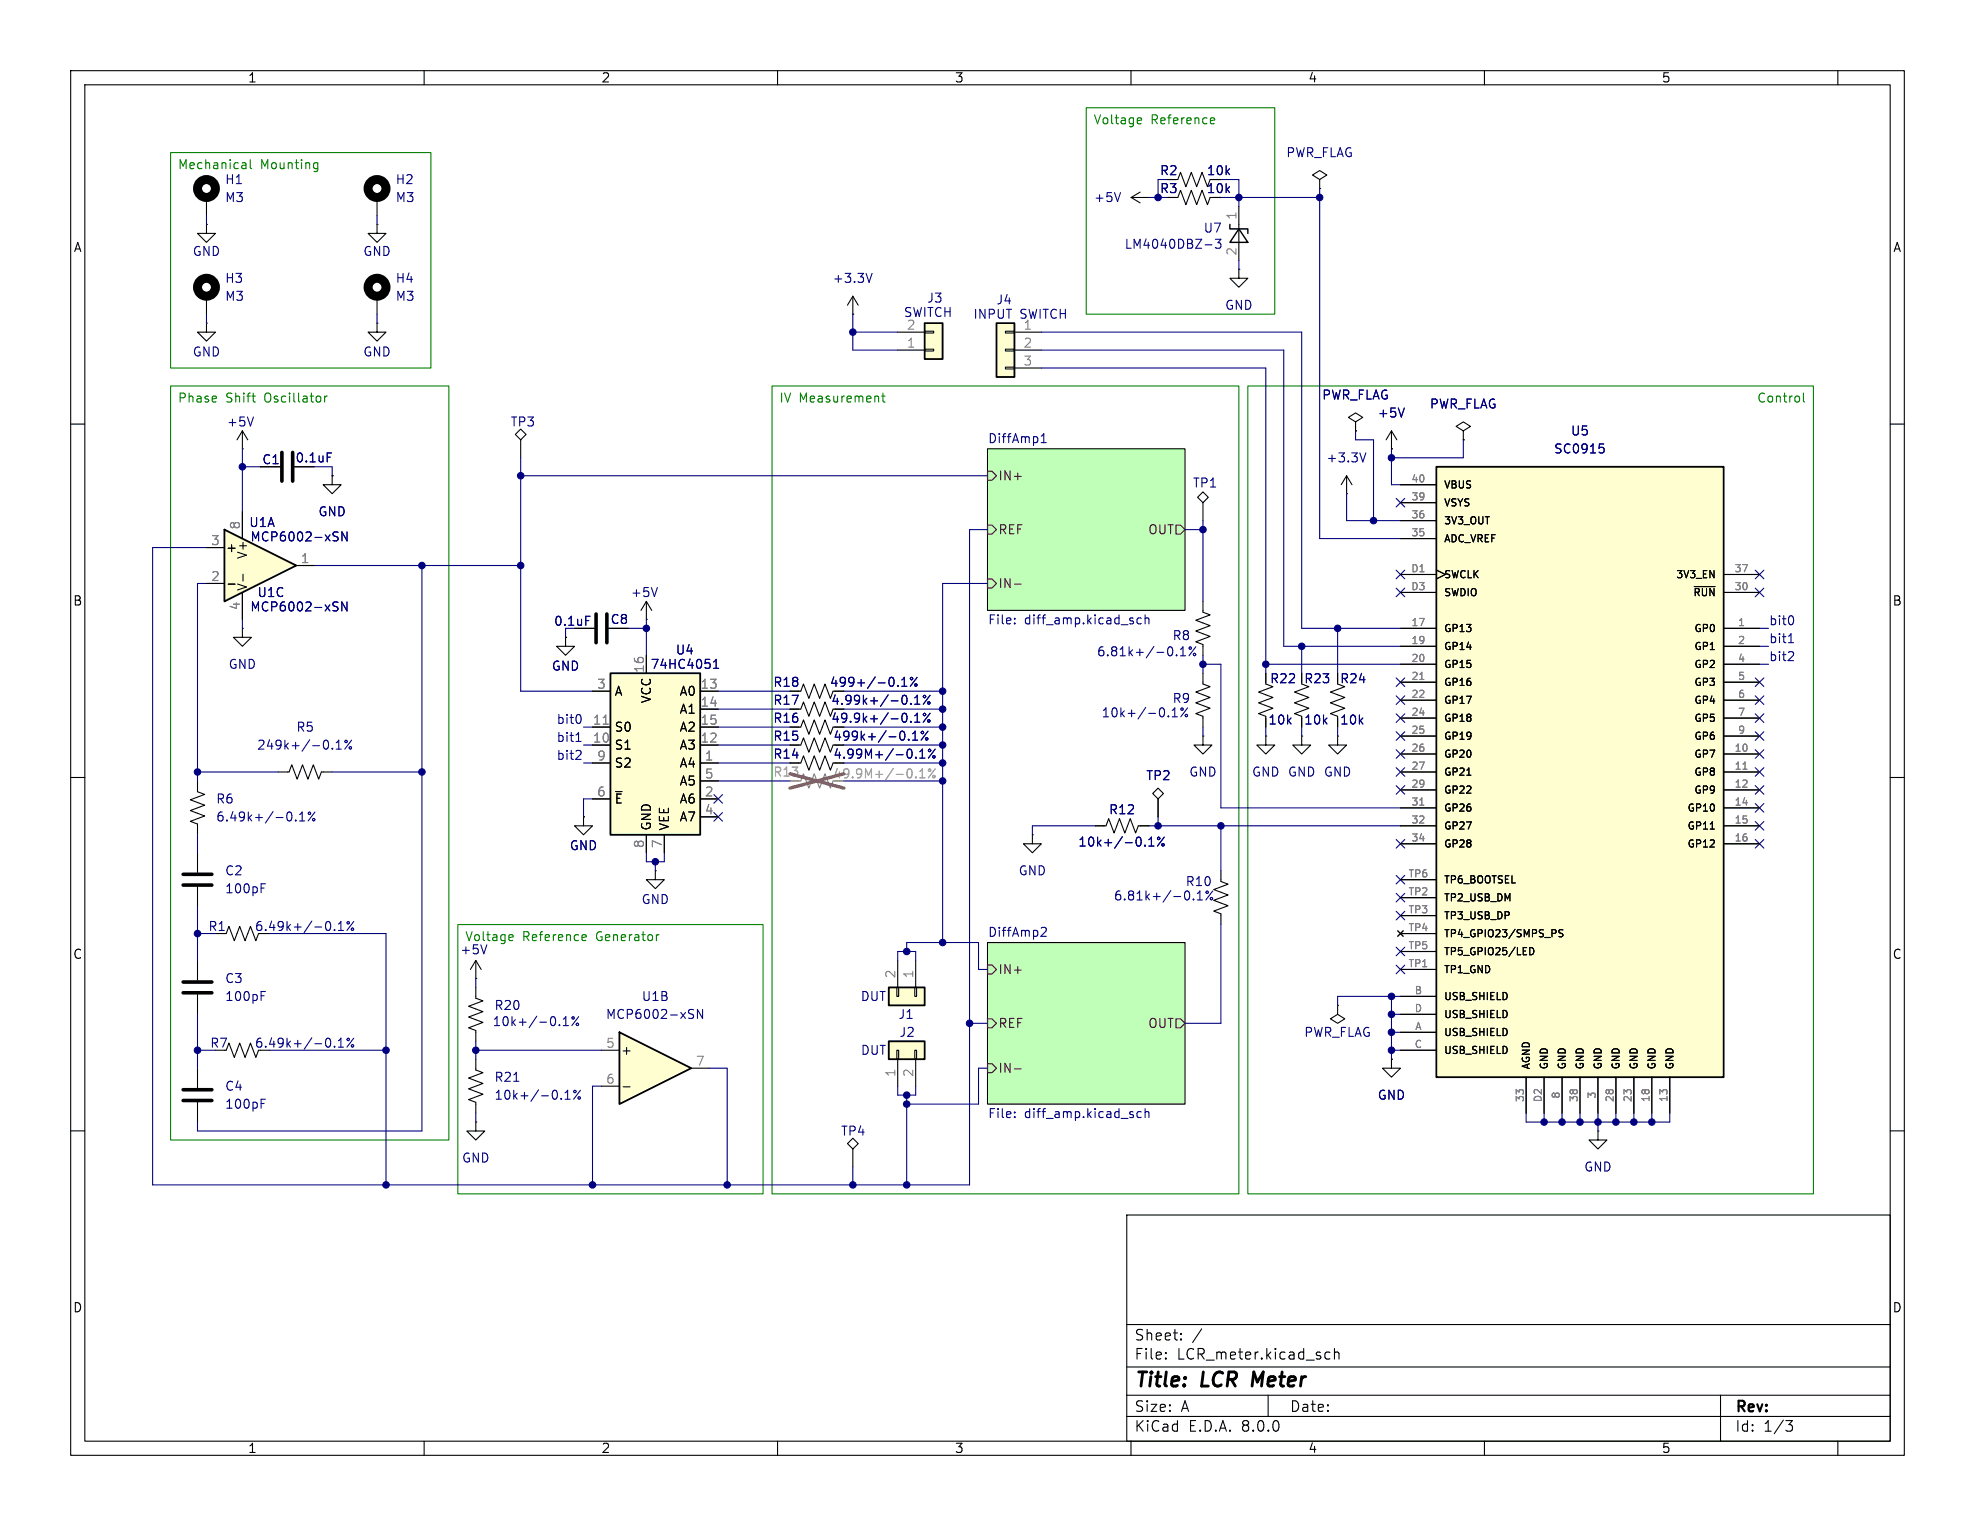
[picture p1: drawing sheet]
<svg xmlns="http://www.w3.org/2000/svg" width="279mm" height="216mm" viewBox="0 0 279 216" stroke-linecap="round" stroke-linejoin="round" font-family="sans-serif">
<g fill="none" stroke="#000" stroke-width=".15">
<path d="M10 10h259.4v195.9h-259.4zM12 12h255.4v191.9h-255.4zM60 10v2M110 10v2M160 10v2M210 10v2M260 10v2M10 60h2M267.4 60h2M139.7 63.5h27.9v22.9h-27.9zM10 110h2M267.4 110h2"/>
<path d="M139.7 133.4h27.9v22.8h-27.9zM10 160h2M267.4 160h2M159.4 171.9h108v32h-108zM159.4 197.4h108M159.4 193.4h108M159.4 187.4h108M164.9 192.1l.1 .1-.1 .1M164.9 192.1v.1v.1M164.9 191.4v.1M164.9 192.1v.2M164.9 191.4h.1l-.1 .1"/>
<path d="M167.1 189.4v.1v.1M167.1 189.4l-.1 .1 .1 .1M167.1 188.7v.1M167.1 189.4v.2M167.1 188.7h-.1l.1 .1M170 188l-1.3 1.9M179.4 197.4v3M187.6 192.2l.1 .1 .4-.1M187.6 191.4l.1-.1 .4 .1M188.8 191.4a.37 .37 0 0 1 .6 .1v.8M188.8 190.8v1.5M243.4 197.4v6.5"/>
<path d="M60 203.9v2M110 203.9v2M159.4 200.4h108M160 203.9v2M210 203.9v2M252.6 201h1l-.5 .6a.41 .41 0 0 1 .5 .2v.4l-.2 .2-.5 .1M260 203.9v2"/>
</g>
<path d="M177.4 194.1l-.3 2" fill="none" stroke="#000" stroke-width=".4"/>
<g fill="#c0ffb8" stroke="#c0ffb8" stroke-width=".14">
<path d="M139.7 133.4h27.9v22.8h-27.9z"/>
<path d="M139.7 63.5h27.9v22.9h-27.9z"/>
</g>
<path d="M139.7 66.7h.6l.7 .6-.7 .6h-.6zM139.7 74.3h.6l.7 .6-.7 .7h-.6zM166.4 74.3h.6l.6 .6-.6 .7h-.6zM139.7 81.9h.6l.7 .7-.7 .6h-.6zM143.5 82.6h1M139.7 136.5h.6l.7 .7-.7 .6h-.6zM139.7 150.5h.6l.7 .6-.7 .7h-.6zM139.7 144.1h.6l.7 .7-.7 .6h-.6zM143.5 151.2h1M166.4 144.1h.6l.6 .7-.6 .6h-.6z" fill="none" stroke="#800000" stroke-width=".15"/>
<g fill="none" stroke="#000080" stroke-width=".15">
<path d="M147.3 62.6h.7M147.3 61.7l.4-.3v1.2M143.5 87.5v.1M143.5 88.1v.2M161.5 87.5l-.4-.1-.3 .3v.3l.2 .2h.5M162 87v1.3M162 87.5l.2-.1 .3 .1v.8M147.5 131.2l.4 .1 .1 .3v.1l-.8 .8h.8M143.5 158v.1M143.5 157.3v.2M161.5 157.3h-.4l-.3 .2v.4l.2 .2h.5M162 157.4l.2-.1h.3v.8"/>
<path d="M162 156.8v1.3"/>
</g>
<path d="M125.7 139.7h5.1v2.5h-5.1z" fill="#fffed0"/>
<g fill="none" stroke="#000" stroke-width=".15">
<path d="M169.4 70.4l.8-.8 .7 .8-.7 .7zM170.2 71.1v2.6M170.2 85.1v1.5l1 .4-2 .8 2 .7-2 .8 2 .7-2 .8 1 .4v1.5M170.2 95.3v1.5l1 .4-2 .7 2 .8-2 .7 2 .8-2 .8 1 .3v1.6M113 108h.3l.4-1.1 .7 2.1 .8-2.1 .8 2.1 .7-2.1 .8 2.1 .4-1M146 118.1v1.3h1.3l-1.3 1.3-1.2-1.3h1.2M146 118.1h.1M154.9 116.8h1.6l.3-1 .8 2.1 .8-2.1 .7 2.1 .8-2.1 .8 2.1 .3-1.1h1.6M170.2 104.1v1.3h1.2l-1.2 1.3-1.3-1.3h1.3M170.2 104.1h.1M126.9 139.7h.2v1.3h-.2zM127 135.9v3.8"/>
<path d="M129.4 139.7h.3v1.3h-.3zM129.5 135.9v3.8M172.7 123.2v1.5l1 .4-2 .8 2 .7-2 .8 2 .7-2 .8 1 .4v1.5M119.9 161.8l.7-.8 .8 .8-.8 .8zM120.6 162.6v2.5"/>
</g>
<path d="M125.7 139.7h5.1v2.5h-5.1z" fill="none" stroke="#000" stroke-width=".25"/>
<g fill="none" stroke="#000084" stroke-width=".15">
<path d="M166.4 92.7v.1M167 92.8h.7M167 91.9l.4-.4v1.3M169.2 91.5l-1 1.3M129.6 107.1v.2M130.1 107.3h.7M130.1 106.4l.4-.4v1.3M132.3 106l-1 1.3M162 119.6v.1M162.5 119.7h.8M162.5 118.8l.4-.4v1.3M164.7 118.4l-1 1.3"/>
<path d="M165.3 101.3v.1M165.8 101.4h.8M165.8 100.5l.4-.4v1.3M167.1 100.2l-.1 .1 .2 .2 .2-.2-.1-.1M168 100.1l-1 1.3M168.8 127.2v.1M169.4 127.3h.7M169.4 126.4l.3-.3v1.2M170.7 126.1l-.1 .1 .2 .2 .2-.2-.1-.1M171.6 126.1l-1 1.2"/>
<circle cx="168.4" cy="91.7" r=".18"/>
<circle cx="169" cy="92.6" r=".18"/>
<circle cx="131.5" cy="106.2" r=".18"/>
<circle cx="132.1" cy="107.1" r=".18"/>
<circle cx="163.9" cy="118.6" r=".18"/>
<circle cx="164.5" cy="119.5" r=".18"/>
<circle cx="167.8" cy="101.2" r=".18"/>
<circle cx="171.4" cy="127.1" r=".18"/>
</g>
<path d="M113 110.5h.3l.4-1 .7 2 .8-2 .8 2 .7-2 .8 2 .4-1" fill="none" stroke="#808080" stroke-width=".15"/>
<g fill="none" stroke="#a1a1a1" stroke-width=".15">
<path d="M129.6 109.9v.2M130.1 110.1h.7M130.1 109.1l.4-.3v1.3M132.3 108.8l-1 1.3"/>
<circle cx="131.5" cy="109" r=".18"/>
<circle cx="132.1" cy="109.9" r=".18"/>
</g>
<path d="M111.8 109.5l7.6 2M119.4 109.5l-7.6 2" fill="none" stroke="#e65255" stroke-width=".46"/>
<path d="M125.7 147.3h5.1v2.6h-5.1z" fill="#fffed0"/>
<g fill="none" stroke="#000" stroke-width=".15">
<path d="M191.8 59.7l1-.6-1-.7-1 .7 1 .6v1.3M190.5 69.9h.1M190.5 67.3l-.8 1.3M190.5 67.3v2.6M190.5 67.3l.8 1.3M191.8 61h.1M196.8 63.5h.1M196.8 61l.8 1.2M196.8 61v2.5M196.8 61l-.7 1.2M27.9 110.5v1.5l1.1 .4-2.1 .8 2.1 .7-2.1 .8 2.1 .7-2.1 .8 1 .4v1.5M39.4 109.2h1.5l.4-1 .7 2 .8-2 .8 2 .7-2 .8 2 .4-1h1.5"/>
<path d="M27.9 120.7v2.7M27.9 125.5v2.8M27.9 135.9v2.8M31.7 132.1h.3l.4-1 .7 2 .8-2 .8 2 .7-2 .8 2 .4-1M27.9 140.7v2.8M27.9 151.1v2.8M27.9 156v2.8M32 148.6l.4-1 .7 2 .8-2 .8 2 .7-2 .8 2 .4-1M126.9 148.6h.2v1.3h-.2zM127 149.9v3.8M129.4 148.6h.3v1.3h-.3zM129.5 149.9v3.8"/>
</g>
<path d="M125.7 147.3h5.1v2.6h-5.1z" fill="none" stroke="#000" stroke-width=".25"/>
<g fill="none" stroke="#000084" stroke-width=".15">
<path d="M198.7 57.7l-.5 1.3M193.2 64.1l-.4 1.2M41.8 116v.1M42.4 116.1h.7M42.4 115.2l.3-.3v1.2M44.6 114.9l-1 1.2M47 105.9v.1M47.6 106h.7M47.6 105.1l.3-.4v1.3M49.7 104.7l-.9 1.3M36.9 125.6h.5M36.9 125h.6"/>
<path d="M47.3 131.5v.1M47.9 130.7l.3-.3v1.2M47.9 131.6h.7M50 130.4l-.9 1.2M36.9 156.1h.5M36.9 155.5h.6M36.9 140.9h.5M36.9 140.3h.6M47.3 148v.2M47.9 148.2h.7M47.9 147.2l.3-.3v1.3M50 146.9l-.9 1.3"/>
<circle cx="43.8" cy="115.1" r=".18"/>
<circle cx="44.4" cy="116" r=".18"/>
<circle cx="49" cy="104.9" r=".18"/>
<circle cx="49.6" cy="105.8" r=".18"/>
<circle cx="49.3" cy="130.6" r=".18"/>
<circle cx="49.9" cy="131.5" r=".18"/>
<circle cx="49.3" cy="147.1" r=".18"/>
<circle cx="49.9" cy="148" r=".18"/>
</g>
<path d="M25.9 125.2h4.1M25.9 123.7h4.1M25.9 138.9h4.1M25.9 155.7h4.1M25.9 154.2h4.1M25.9 140.5h4.1" fill="none" stroke="#000" stroke-width=".51"/>
<path d="M141 45.7h2.5v7.6h-2.5z" fill="#fffed0"/>
<g fill="none" stroke="#000" stroke-width=".15">
<path d="M142.2 51.9h1.3v.3h-1.3zM142.2 49.4h1.3v.3h-1.3zM142.2 46.9h1.3v.2h-1.3zM143.5 47h3.8M143.5 49.5h3.8M143.5 52.1h3.8M82.5 115.6v1.2h1.3l-1.3 1.3-1.2-1.3h1.2M82.5 115.6h.1M67.3 138.4h.1M67.3 135.9v2.5M67.3 135.9l-.8 1.3M67.3 135.9l.8 1.3"/>
<path d="M67.3 149.9v1.5l1 .4-2 .7 2 .8-2 .8 2 .7-2 .8 1 .4v1.5"/>
</g>
<path d="M141 45.7h2.5v7.6h-2.5z" fill="none" stroke="#000" stroke-width=".25"/>
<path d="M72.7 153h.7" fill="none" stroke="#000080" stroke-width=".15"/>
<g fill="none" stroke="#000084" stroke-width=".15">
<path d="M68.9 133.7l-.5 1.2M79.4 155.4v.1M79.9 155.5h.8M79.9 154.6l.4-.4v1.3M82.1 154.2l-1 1.3"/>
<circle cx="81.3" cy="154.4" r=".18"/>
<circle cx="81.9" cy="155.3" r=".18"/>
</g>
<path d="M87.6 146.1l10.2 5-10.2 5.1z" fill="#fffed0"/>
<path d="M87.6 146.1l10.2 5-10.2 5.1z" fill="none" stroke="#000" stroke-width=".25"/>
<path d="M67.3 139.7v1.5l1 .4-2 .8 2 .7-2 .8 2 .8-2 .7 1 .4v1.5M67.3 158.8v1.2h1.3l-1.3 1.3-1.3-1.3h1.3M67.3 158.8h.1M85.1 148.6h2.5M85.1 153.7h2.5M88.2 153.8h.9M97.8 151.1h2.5" fill="none" stroke="#000" stroke-width=".15"/>
<g fill="none" stroke="#000084" stroke-width=".15">
<path d="M79.1 145v.1M79.7 145.1h.7M79.7 144.2l.3-.4v1.3M81.9 143.8l-1 1.3M97.6 142.8l.5 .1M97.9 143.5l.2 .2v.3l-.2 .1M99.4 142.8v1.3l-.7-1.3v1.3"/>
<circle cx="81.1" cy="144" r=".18"/>
<circle cx="81.7" cy="144.9" r=".18"/>
</g>
<path d="M86.4 95.3h12.7v22.8h-12.7z" fill="#fffed0"/>
<path d="M86.4 95.3h12.7v22.8h-12.7z" fill="none" stroke="#000" stroke-width=".25"/>
<g fill="none" stroke="#000" stroke-width=".15">
<path d="M53.3 27.9v2.6M160 27.9l1.3 .8M160 27.9h2.6M161.3 27.2l-1.3 .7M162.6 27.9h.1M166.6 27.9l.4-1 .8 2.1 .7-2.1 .8 2.1 .8-2.1 .7 2.1 .4-1.1M175.3 38.1v1.3h1.2l-1.2 1.2-1.3-1.2h1.3M175.3 38.1h.1M186.7 25.4l1-.6-1-.7-1 .7 1 .6v1.3M186.7 26.7h.1M120.6 44.5h.1M120.6 41.9l-.7 1.3"/>
<path d="M120.6 41.9v2.6M120.6 41.9l.8 1.3M83.8 97.8h2.6M91.4 87.6h.1M91.4 85.1v2.5M91.4 92.7v2.6M91.4 85.1l-.7 1.3M91.4 85.1l.8 1.3M99.1 97.8h2.5M83.8 108h2.6M83.8 105.4h2.6M83.8 102.9h2.6"/>
<path d="M83.8 113h2.6M87.1 112h.9M91.4 118.1v2.6M94 118.1v2.6M99.1 108h2.5M99.1 105.4h2.5M99.1 102.9h2.5M99.1 100.3h2.5M99.1 113h2.5M99.1 115.6h2.5M99.1 110.5h2.5M92.7 123.2v1.3h1.3l-1.3 1.2-1.3-1.2h1.3"/>
<path d="M92.7 123.2h.1"/>
</g>
<path d="M85.3 102.5h.8" fill="none" stroke="#808080" stroke-width=".15"/>
<path d="M123.4 38.7l-.5 1.2M158.5 27.2l-.4 1.3M93 83.1l-.4 1.3M100.9 94.6h.8M100.9 93.7l.4-.4v1.3" fill="none" stroke="#000084" stroke-width=".15"/>
<circle cx="53.3" cy="26.7" r="1.27" fill="none" stroke="#000" stroke-width="1.3"/>
<path d="M130.8 45.7h2.5v5.1h-2.5z" fill="#fffed0"/>
<g fill="none" stroke="#000" stroke-width=".15">
<path d="M53.3 31.8v1.2h1.3l-1.3 1.3-1.2-1.3h1.2M53.3 31.8h.1M166.6 25.4l.4-1 .8 2 .7-2 .8 2 .8-2 .7 2 .4-1M175.3 29.2v7.6M53.3 45.7v1.3h1.3l-1.3 1.3-1.2-1.3h1.2M53.3 45.7h.1M53.3 41.9v2.6M127 49.5h3.8M127 47h3.8M130.8 46.9h1.3v.2h-1.3zM130.8 49.4h1.3v.3h-1.3zM34.3 63.5h.1"/>
<path d="M34.3 61l-.8 1.2M34.3 61v2.5M34.3 72.4v3.8M34.3 61l.8 1.2M36.8 66h2.8M47 67.3v1.3h1.3l-1.3 1.3-1.3-1.3h1.3M47 67.3h.1M72.9 61.5l.8-.8 .7 .8-.7 .7zM73.7 62.2v2.6M207 61l1-.7-1-.6-1 .6 1 .7v1.2M207 62.2h.1M34.3 88.9v1.3h1.3l-1.3 1.2-1.3-1.2h1.3"/>
<path d="M34.3 88.9h.1M34.3 83.8v3.8M34.4 81.2v1M80 90.2v1.2h1.3l-1.3 1.3-1.3-1.3h1.3M80 90.2h.1M113 97.8h.3l.4-1 .7 2 .8-2 .8 2 .7-2 .8 2 .4-1M179.1 95.3v1.5l1 .4-2 .7 2 .8-2 .7 2 .8-2 .8 1 .3M184.1 96.8l1.1 .4-2.1 .7 2.1 .8-2.1 .7 2.1 .8-2.1 .8 1 .3M189.2 96.8l1 .4-2 .7 2 .8-2 .7 2 .8-2 .8 1 .3M113 102.9h.3l.4-1 .7 2 .8-2 .8 2 .7-2 .8 2 .4-1M113 100.3h.3l.4-1 .7 2 .8-2 .8 2 .7-2 .8 2 .4-1M113 105.4h.3l.4-1 .7 2 .8-2 .8 2 .7-2 .8 2 .4-1"/>
<path d="M163.1 112.3l.7-.8 .8 .8-.8 .7zM163.8 113v2.6M179.1 104.1v1.3h1.2l-1.2 1.3-1.3-1.3h1.3M179.1 104.1h.1M184.1 104.1v1.3h1.3l-1.3 1.3-1.2-1.3h1.2M184.1 104.1h.1M189.2 104.1v1.3h1.3l-1.3 1.3-1.2-1.3h1.2M189.2 104.1h.1M189.2 142.2v1.3l1 .6-1 .7-1-.7 1-.6M189.2 142.2h.1M196.8 149.9v1.2h-1.2l1.2 1.3 1.3-1.3h-1.3M196.8 149.9h.1"/>
<path d="M226.1 160v1.3h-1.3l1.3 1.3 1.2-1.3h-1.2M226.1 160h.1"/>
</g>
<path d="M130.8 45.7h2.5v5.1h-2.5z" fill="none" stroke="#000" stroke-width=".25"/>
<g fill="none" stroke="#000084" stroke-width=".15">
<path d="M170.5 34.6h1M171.9 33.9h.8l-.4 .4 .4 .2v.5l-.2 .1h-.4l-.2-.1M35.9 59l-.5 1.3M46.3 64.1h.6M47.3 85.2h.5M47.6 85.8l.2 .3v.2l-.2 .1M49.1 85.2v1.2l-.7-1.2v1.2M127 97v.1M127.6 97.1h.7M127.6 96.2l.3-.4v1.3M128.9 99.5v.1M129.4 98.7l.4-.3v1.2"/>
<path d="M129.4 99.6h.7M129.7 95.8l-.9 1.3M131.6 98.4l-1 1.2M128.6 104.6v.1M128.9 102.1v.1M129.1 104.7h.7M129.1 103.8l.4-.4v1.3M129.4 102.2h.7M129.4 101.3l.4-.4v1.3M131.3 103.4l-1 1.3M131.6 100.9l-1 1.3"/>
<circle cx="129" cy="96" r=".18"/>
<circle cx="129.6" cy="96.9" r=".18"/>
<circle cx="130.8" cy="98.5" r=".18"/>
<circle cx="131.4" cy="99.5" r=".18"/>
<circle cx="130.5" cy="103.6" r=".18"/>
<circle cx="130.8" cy="101.1" r=".18"/>
<circle cx="131.1" cy="104.5" r=".18"/>
<circle cx="131.4" cy="102" r=".18"/>
</g>
<path d="M174 31.8v.6h2.5v.6M175.3 32.4l1.2 1.9h-2.5z" fill="none" stroke="#000" stroke-width=".2"/>
<circle cx="53.3" cy="40.6" r="1.27" fill="none" stroke="#000" stroke-width="1.3"/>
<path d="M39.9 64v4.1M41.4 64v4.1" fill="none" stroke="#000" stroke-width=".51"/>
<path d="M31.7 74.9l10.2 5.1-10.2 5.1z" fill="#fffed0"/>
<path d="M31.7 74.9l10.2 5.1-10.2 5.1z" fill="none" stroke="#000" stroke-width=".25"/>
<path d="M29.2 77.5h2.5M29.2 82.6h2.5M32.3 82.6h.9M41.9 80h2.5" fill="none" stroke="#000" stroke-width=".15"/>
<path d="M47.3 75.3h.5M47.6 75.9l.2 .3v.2l-.2 .1M49.1 75.3v1.2l-.7-1.2v1.2" fill="none" stroke="#000084" stroke-width=".15"/>
<path d="M203.2 66h40.6v86.4h-40.6z" fill="#fffed0"/>
<path d="M203.2 66h40.6v86.4h-40.6z" fill="none" stroke="#000" stroke-width=".25"/>
<g fill="none" stroke="#000" stroke-width=".15">
<path d="M29.2 31.8v1.2h1.3l-1.3 1.3-1.3-1.3h1.3M29.2 31.8h.1M29.2 27.9v2.6M29.2 45.7v1.3h1.3l-1.3 1.3-1.3-1.3h1.3M29.2 45.7h.1M29.2 41.9v2.6M29.2 77.5h2.5M34.3 72.4v3.8M36.8 66h2.8M47 67.3h.1M191.8 61h.1M196.8 63.5h.1"/>
<path d="M198.1 76.2h5.1M198.1 73.7h5.1M198.1 71.1h5.1M198.1 68.6h5.1M207 62.2h.1M29.2 82.6h2.5M32.3 82.6h.9M34.3 83.8v3.8M34.4 81.2v1M41.9 80h2.5M80 90.2h.1M81.3 88.9h2.8"/>
<path d="M83.8 97.8h2.6M91.4 92.7v2.6M99.1 97.8h2.5M179.1 95.3v1.2M198.1 88.9h5.1M198.1 91.4h5.1M198.1 94h5.1M198.1 96.5h5.1M198.1 99.1h5.1M198.1 83.8h5.1M198.1 81.3h5.1M203.2 80.6l1.3 .7-1.3 .6"/>
<path d="M239.7 83h2.9M243.8 88.9h5.1M243.8 91.4h5.1M243.8 94h5.1M243.8 96.5h5.1M243.8 99.1h5.1M243.8 83.8h5.1M243.8 81.3h5.1M82.5 115.6h.1M83.8 108h2.6M83.8 105.4h2.6M83.8 102.9h2.6"/>
<path d="M83.8 113h2.6M87.1 112h.9M91.4 118.1v2.6M94 118.1v2.6M99.1 108h2.5M99.1 105.4h2.5M99.1 102.9h2.5M99.1 100.3h2.5M99.1 113h2.5M99.1 115.6h2.5M99.1 110.5h2.5M154.9 116.8h1.3"/>
<path d="M161.3 116.8h1.3M163.8 113v2.6M198.1 106.7h5.1M198.1 109.2h5.1M198.1 111.8h5.1M198.1 114.3h5.1M198.1 116.8h5.1M198.1 119.4h5.1M198.1 101.6h5.1M198.1 104.1h5.1M207.5 109.7h.6M241.9 117.3h.6"/>
<path d="M243.8 106.7h5.1M243.8 109.2h5.1M243.8 111.8h5.1M243.8 114.3h5.1M243.8 116.8h5.1M243.8 119.4h5.1M243.8 101.6h5.1M243.8 104.1h5.1M197.7 131.7l.8 .8M198.1 137.2h5.1M198.1 127h5.1M198.1 129.5h5.1"/>
<path d="M198.1 132.1h5.1M198.1 134.6h5.1M198.1 124.5h5.1M198.5 131.7l-.8 .8M216.4 134.1a.51 .51 0 0 1 .6 .5 .51 .51 0 0 1-.6 .5zM221.1 131.6l-.4-.1-.2 .2 .1 .3 .5 .2v.2l-.2 .1h-.4M196.8 149.9h.1M198.1 146.1h5.1M198.1 141h5.1M198.1 148.6h5.1M198.1 143.5h5.1M215.9 152.4v5.1"/>
<path d="M218.4 152.4v5.1M221 152.4v5.1M223.5 152.4v5.1M226.1 152.4v5.1M228.6 152.4v5.1M231.1 152.4v5.1M233.7 152.4v5.1M236.2 152.4v5.1"/>
</g>
<path d="M200.9 96.1h.5M85.3 102.5h.8M200.9 113.9h.5M246.6 108.8h.6" fill="none" stroke="#808080" stroke-width=".15"/>
<g fill="none" stroke="#000084" stroke-width=".15">
<path d="M198.7 57.7l-.5 1.3M46.3 64.1h.6M47.3 75.3h.5M47.6 75.9l.2 .3v.2l-.2 .1M49.1 75.3v1.2l-.7-1.2v1.2M197.5 70.5l1.2 1.2M198.7 70.5l-1.2 1.2M226.3 62.8h.6M226.4 63.3h.3l.2 .2v.3l-.1 .2-.4 .1M47.3 85.2h.5M47.6 85.8l.2 .3v.2l-.2 .1M49.1 85.2v1.2l-.7-1.2v1.2"/>
<path d="M82.9 87.2h.6M100.9 94.6h.8M100.9 93.7l.4-.4v1.3M127 97v.1M127.6 97.1h.7M127.6 96.2l.3-.4v1.3M128.9 99.5v.1M129.4 98.7l.4-.3v1.2M129.4 99.6h.7M129.7 95.8l-.9 1.3M131.6 98.4l-1 1.2M197.5 95.9l1.2 1.2"/>
<path d="M197.5 98.5l1.2 1.2M197.5 80.7l1.2 1.2M197.5 83.2l1.2 1.2M198.7 95.9l-1.2 1.2M198.7 98.5l-1.2 1.2M198.7 80.7l-1.2 1.2M198.7 83.2l-1.2 1.2M248.3 98.5l1.2 1.2M248.3 80.7l1.2 1.2M248.3 83.2l1.2 1.2M248.3 95.9l1.2 1.2M249.5 98.5l-1.2 1.2"/>
<path d="M249.5 80.7l-1.2 1.2M249.5 83.2l-1.2 1.2M249.5 95.9l-1.2 1.2M101 115l1.2 1.2M101 112.4l1.2 1.2M102.2 115l-1.2 1.2M102.2 112.4l-1.2 1.2M128.6 104.6v.1M128.9 102.1v.1M129.1 104.7h.7M129.1 103.8l.4-.4v1.3M129.4 102.2h.7"/>
<path d="M129.4 101.3l.4-.4v1.3M129.6 107.1v.2M130.1 107.3h.7M130.1 106.4l.4-.4v1.3M131.3 103.4l-1 1.3M131.6 100.9l-1 1.3M132.3 106l-1 1.3M162 119.6v.1M162.5 119.7h.8M162.5 118.8l.4-.4v1.3M164.7 118.4l-1 1.3M197.5 108.6l1.2 1.2"/>
<path d="M197.5 101l1.2 1.2M197.5 106.1l1.2 1.2M197.5 118.8l1.2 1.2M197.5 111.2l1.2 1.2M197.5 103.5l1.2 1.2M198.7 108.6l-1.2 1.2M198.7 101l-1.2 1.2M198.7 106.1l-1.2 1.2M198.7 118.8l-1.2 1.2M198.7 111.2l-1.2 1.2M198.7 103.5l-1.2 1.2M248.3 106.1l1.2 1.2"/>
<path d="M248.3 116.2l1.2 1.2M248.3 118.8l1.2 1.2M248.3 111.2l1.2 1.2M248.3 101l1.2 1.2M248.3 103.5l1.2 1.2M248.3 113.7l1.2 1.2M248.3 108.6l1.2 1.2M249.5 106.1l-1.2 1.2M249.5 116.2l-1.2 1.2M249.5 118.8l-1.2 1.2M249.5 111.2l-1.2 1.2M249.5 101l-1.2 1.2"/>
<path d="M249.5 103.5l-1.2 1.2M249.5 113.7l-1.2 1.2M249.5 108.6l-1.2 1.2M197.5 128.9l1.2 1.2M197.5 123.9l1.2 1.2M197.5 134l1.2 1.2M197.5 126.4l1.2 1.2M197.5 136.6l1.2 1.2M198.7 134l-1.2 1.2M198.7 128.9l-1.2 1.2M198.7 123.9l-1.2 1.2M198.7 126.4l-1.2 1.2"/>
<path d="M198.7 136.6l-1.2 1.2"/>
<circle cx="129" cy="96" r=".18"/>
<circle cx="129.6" cy="96.9" r=".18"/>
<circle cx="130.8" cy="98.5" r=".18"/>
<circle cx="131.4" cy="99.5" r=".18"/>
<circle cx="130.5" cy="103.6" r=".18"/>
<circle cx="130.8" cy="101.1" r=".18"/>
<circle cx="131.1" cy="104.5" r=".18"/>
<circle cx="131.4" cy="102" r=".18"/>
<circle cx="131.5" cy="106.2" r=".18"/>
<circle cx="132.1" cy="107.1" r=".18"/>
<circle cx="163.9" cy="118.6" r=".18"/>
<circle cx="164.5" cy="119.5" r=".18"/>
</g>
<g fill="none" stroke="#000" stroke-width="1.3">
<circle cx="29.2" cy="26.7" r="1.27"/>
<circle cx="29.2" cy="40.6" r="1.27"/>
</g>
<path d="M84.3 86.9v4M85.9 86.9v4" fill="none" stroke="#000" stroke-width=".51"/>
<g fill="none" stroke="#000080" stroke-width=".15">
<path d="M29.2 30.5v1.3M53.3 30.5v1.3M163.8 25.4v2.5h-1.2M172.7 25.4h2.6v3.8M172.7 27.9h14M175.3 36.8v1.3M186.7 26.7v49.5h11.4M29.2 44.5v1.2M53.3 44.5v1.2M120.6 44.5v5h6.4M120.6 47h6.4M147.3 47h36.8v41.9h14"/>
<path d="M147.3 49.5h34.3v41.9h16.5M147.3 52.1h31.8v43.2M34.3 63.5v8.9M34.3 66h2.5M44.4 66h2.6v1.3M73.7 64.8v33h10.1M73.7 67.3h66M139.7 74.9h-2.5v92.7h-115.6v-90.1h7.6M167.6 74.9h2.6M170.2 73.7v11.4M190.5 69.9v3.8h7.6M191.8 61v1.2h2.5v11.5"/>
<path d="M196.8 63.5v5.1h1.3M207 62.2v2.6h-10.2M29.2 82.6h-1.3v27.9M34.3 87.6v1.3M44.4 80h29.3M59.7 80v80h-31.8v-1.2M80 88.9v1.3M88.9 88.9h2.5M91.4 87.6v5.1M101.6 97.8h10.2M119.4 97.8h13.9M139.7 82.6h-6.4v50.8"/>
<path d="M170.2 94h2.5v20.3h25.4M170.2 92.7v2.6M179.1 94h19M184.1 91.4v3.9M189.2 88.9v6.4M248.9 88.9h1.3M248.9 94h1.3M248.9 91.4h1.3M253 90.9h.7M253.3 89.8l.1-.1v1.2M253.5 92.2l.2 .2v.3l-.7 .8h.7M253.6 87.2l.1 .4v.5l-.1 .2"/>
<path d="M27.9 109.2h11.5M27.9 118.1v2.6M47 109.2h12.7M81.5 104.9h.7M81.7 103.8l.1-.2v1.3M82 106.2l.2 .2-.1 .3-.7 .7h.8M82 101.1l.2 .5-.1 .5-.1 .2M82.5 105.4h1.3M82.5 102.9h1.3M82.5 108h1.3M83.8 113h-1.3v2.6M101.6 105.4h10.2"/>
<path d="M101.6 102.9h10.2M101.6 100.3h10.2M101.6 108h10.2M101.6 110.5h10.2M119.4 105.4h13.9M119.4 102.9h13.9M119.4 100.3h13.9M119.4 108h13.9M119.4 110.5h13.9M154.9 116.8h-8.9v1.3M162.6 116.8h35.5M163.8 115.6v1.2"/>
<path d="M170.2 102.9v1.2M172.7 116.8v6.4M179.1 102.9v1.2M184.1 102.9v1.2M189.2 102.9v1.2M27.9 132.1h2.6M27.9 128.3v7.6M38.1 132.1h16.5v35.5M67.3 138.4v1.3M91.4 120.7v1.2h2.6v-1.2M92.7 121.9v1.3M127 135.9v-1.3h2.5v1.3"/>
<path d="M128.3 134.6v-1.2h10.1v3.8h1.3M172.7 130.8v14h-5.1M27.9 148.6h2.6M27.9 143.5v7.6M38.1 148.6h16.5M67.3 148.6h17.8M67.3 147.3v2.6M67.3 157.5v1.3M85.1 153.7h-1.3v13.9M100.3 151.1h2.6v16.5M127 153.7v1.2h2.5v-1.2M128.3 154.9v12.7"/>
<path d="M137.2 144.8h2.5M139.7 151.1h-1.3v5.1h-10.1M196.8 148.6h1.3M196.8 143.5h1.3M196.8 141v8.9M196.8 146.1h1.3M198.1 141h-8.9v1.2M215.9 157.5v1.3h20.3v-1.3M218.4 157.5v1.3M221 157.5v1.3M223.5 157.5v1.3M226.1 157.5v2.5"/>
<path d="M228.6 157.5v1.3M231.1 157.5v1.3M233.7 157.5v1.3M120.6 165.1v2.5"/>
</g>
<g fill="none" stroke="#008000" stroke-width=".15">
<path d="M153.7 15.2h26.6v29.3h-26.6zM161.1 16.7h.3l.1 .3-.6 .1M161.4 17.5h-.3M171.4 16.7h.4v.3l-.6 .1M171.8 17.5h-.4M24.1 21.6h36.9v30.5h-36.9zM34.4 23h.2l.2 .2v.7M34.8 23.8l-.4 .1M34.8 23.3l-.4 .1M35.4 22.6v1.1l.2 .2M44.6 23l.4 .1M45 23.8l-.4 .1"/>
<path d="M45 23v1l-.2 .2-.3 .1M24.1 54.6h39.4v106.7h-39.4zM35.6 56h.5M36 56.9h.1M45.9 56v.9M46.3 56l-.3 .1-.1 .2M109.2 54.6h66.1v114.3h-66.1zM124.7 56h.5M124.9 55.6v1.1l.1 .1 .2 .1M176.5 54.6h80v114.3h-80zM255.1 55.6v1.1l.2 .2M64.8 130.8h43.1v38.1h-43.1z"/>
<path d="M72.2 132.2l.3 .1 .1 .2-.6 .2M72.5 133l-.3 .1M82.5 132.2l.4 .1v.2l-.6 .2M82.9 133l-.4 .1M93.2 132.2l-.2 .1"/>
</g>
<g fill="none" stroke="#a1a1a1" stroke-width=".15">
<path d="M129.6 109.9v.2M130.1 110.1h.7M130.1 109.1l.4-.3v1.3M132.3 108.8l-1 1.3"/>
<circle cx="131.5" cy="109" r=".18"/>
<circle cx="132.1" cy="109.9" r=".18"/>
</g>
<path d="M111.8 109.5l7.6 2M119.4 109.5l-7.6 2" fill="none" stroke="#e65255" stroke-width=".46"/>
<g fill="#000080" stroke="#000080" stroke-width=".15">
<circle cx="189.2" cy="88.9" r=".46"/>
<circle cx="179.1" cy="94" r=".46"/>
<circle cx="184.1" cy="91.4" r=".46"/>
<circle cx="223.5" cy="158.8" r=".46"/>
<circle cx="226.1" cy="158.8" r=".46"/>
<circle cx="231.1" cy="158.8" r=".46"/>
<circle cx="233.7" cy="158.8" r=".46"/>
<circle cx="218.4" cy="158.8" r=".46"/>
<circle cx="221" cy="158.8" r=".46"/>
<circle cx="228.6" cy="158.8" r=".46"/>
<circle cx="186.7" cy="27.9" r=".46"/>
<circle cx="196.8" cy="64.8" r=".46"/>
<circle cx="196.8" cy="141" r=".46"/>
<circle cx="196.8" cy="146.1" r=".46"/>
<circle cx="196.8" cy="143.5" r=".46"/>
<circle cx="196.8" cy="148.6" r=".46"/>
<circle cx="172.7" cy="116.8" r=".46"/>
<circle cx="170.2" cy="74.9" r=".46"/>
<circle cx="163.8" cy="116.8" r=".46"/>
<circle cx="194.3" cy="73.7" r=".46"/>
<circle cx="170.2" cy="94" r=".46"/>
<circle cx="175.3" cy="27.9" r=".46"/>
<circle cx="163.8" cy="27.9" r=".46"/>
<circle cx="54.6" cy="167.6" r=".46"/>
<circle cx="67.3" cy="148.6" r=".46"/>
<circle cx="54.6" cy="148.6" r=".46"/>
<circle cx="102.9" cy="167.6" r=".46"/>
<circle cx="120.6" cy="167.6" r=".46"/>
<circle cx="83.8" cy="167.6" r=".46"/>
<circle cx="91.4" cy="88.9" r=".46"/>
<circle cx="92.7" cy="121.9" r=".46"/>
<circle cx="133.3" cy="97.8" r=".46"/>
<circle cx="133.3" cy="100.3" r=".46"/>
<circle cx="133.3" cy="102.9" r=".46"/>
<circle cx="120.6" cy="47" r=".46"/>
<circle cx="128.3" cy="167.6" r=".46"/>
<circle cx="128.3" cy="156.2" r=".46"/>
<circle cx="133.3" cy="108" r=".46"/>
<circle cx="133.3" cy="105.4" r=".46"/>
<circle cx="133.3" cy="110.5" r=".46"/>
<circle cx="137.2" cy="144.8" r=".46"/>
<circle cx="128.3" cy="134.6" r=".46"/>
<circle cx="133.3" cy="133.4" r=".46"/>
<circle cx="128.3" cy="154.9" r=".46"/>
<circle cx="27.9" cy="109.2" r=".46"/>
<circle cx="34.3" cy="66" r=".46"/>
<circle cx="27.9" cy="148.6" r=".46"/>
<circle cx="27.9" cy="132.1" r=".46"/>
<circle cx="73.7" cy="67.3" r=".46"/>
<circle cx="73.7" cy="80" r=".46"/>
<circle cx="59.7" cy="109.2" r=".46"/>
<circle cx="59.7" cy="80" r=".46"/>
</g>
<g font-size="2.8">
<text x="160.4" y="196.8">Title:</text>
<text x="170.1" y="196.8">LCR</text>
<text x="178" y="196.8">Meter</text>
</g>
<g font-size="2.1">
<text x="160.4" y="189.9">Sheet:</text>
<text x="160.4" y="192.6">File:</text>
<text x="166.5" y="192.6">LCR_meter.kicad_sch</text>
<text x="160.4" y="202.8">KiCad</text>
<text x="160.4" y="200">Size:</text>
<text x="167.1" y="200">A</text>
<text x="168.1" y="202.8">E.D.A.</text>
<text x="175.7" y="202.8">8.0.0</text>
<text x="182.4" y="200">Date:</text>
<text x="245.4" y="200.2">Rev:</text>
<text x="245.4" y="202.8">Id:</text>
<text x="249.5" y="202.8">1/3</text>
</g>
<g font-size="1.8">
<text x="35" y="11.9">1</text>
<text x="85" y="11.9">2</text>
<text x="135" y="11.9">3</text>
<text x="185" y="11.9">4</text>
<text x="235" y="11.9">5</text>
<text x="164" y="27.5">R3</text>
<text x="164" y="25">R2</text>
<text x="170.6" y="27.5">10k</text>
<text x="170.6" y="25">10k</text>
<text x="10.3" y="35.9">A</text>
<text x="267.7" y="35.9">A</text>
<text x="41.7" y="65.6">0.1uF</text>
<text x="31.9" y="78.3">+</text>
<text x="35.2" y="83.7" transform="rotate(-90 35.2 83.7)">V-</text>
<text x="35.2" y="79.2" transform="rotate(-90 35.2 79.2)">V+</text>
<text x="10.3" y="85.9">B</text>
<text x="86.3" y="88.5">C8</text>
<text x="267.7" y="85.9">B</text>
<text x="86.9" y="98.7">A</text>
<text x="92.3" y="99.6" transform="rotate(-90 92.3 99.6)">VCC</text>
<text x="96.1" y="98.7">A0</text>
<text x="96.1" y="101.2">A1</text>
<text x="109.3" y="97.4">R18</text>
<text x="109.3" y="99.9">R17</text>
<text x="117.3" y="97.4">499+/-0.1%</text>
<text x="117.5" y="99.9">4.99k+/-0.1%</text>
<text x="184.4" y="96.9">R23</text>
<text x="189.5" y="96.9">R24</text>
<text x="86.9" y="106.3">S1</text>
<text x="86.9" y="103.7">S0</text>
<text x="96.1" y="106.3">A3</text>
<text x="96.1" y="103.7">A2</text>
<text x="109.3" y="107.5">R14</text>
<text x="109.3" y="102.5">R16</text>
<text x="109.3" y="105">R15</text>
<text x="117.5" y="102.5">49.9k+/-0.1%</text>
<text x="117.8" y="107.5">4.99M+/-0.1%</text>
<text x="117.8" y="105">499k+/-0.1%</text>
<text x="179.3" y="102.7">10k</text>
<text x="184.4" y="102.7">10k</text>
<text x="189.5" y="102.7">10k</text>
<text x="86.9" y="113.9">~{E}</text>
<text x="86.9" y="108.8">S2</text>
<text x="96.1" y="108.8">A4</text>
<text x="96.1" y="113.9">A6</text>
<text x="96.1" y="111.4">A5</text>
<text x="92.3" y="117.6" transform="rotate(-90 92.3 117.6)">GND</text>
<text x="94.8" y="117.6" transform="rotate(-90 94.8 117.6)">VEE</text>
<text x="96.1" y="116.4">A7</text>
<text x="10.3" y="135.9">C</text>
<text x="267.7" y="135.9">C</text>
<text x="87.8" y="149.5">+</text>
<text x="10.3" y="185.9">D</text>
<text x="267.7" y="185.9">D</text>
<text x="35" y="205.8">1</text>
<text x="85" y="205.8">2</text>
<text x="135" y="205.8">3</text>
<text x="185" y="205.8">4</text>
<text x="235" y="205.8">5</text>
</g>
<g font-size="1.8" fill="#008000">
<text x="154.6" y="17.9">Voltage</text>
<text x="162.8" y="17.9">Reference</text>
<text x="25.1" y="24.3">Mechanical</text>
<text x="36.8" y="24.3">Mounting</text>
<text x="25.1" y="57.3">Phase</text>
<text x="31.9" y="57.3">Shift</text>
<text x="37.5" y="57.3">Oscillator</text>
<text x="110.2" y="57.3">IV Measurement</text>
<text x="248.5" y="57.3">Control</text>
<text x="65.7" y="133.5">Voltage</text>
<text x="73.9" y="133.5">Reference</text>
<text x="84.5" y="133.5">Generator</text>
</g>
<g font-size="1.8" fill="#000084">
<text x="181.9" y="22.5">PWR_FLAG</text>
<text x="31.8" y="28.8">M3</text>
<text x="55.9" y="28.8">M3</text>
<text x="154.7" y="28.8">+5V</text>
<text x="159" y="35.4">LM4040DBZ-3</text>
<text x="27.2" y="36.4">GND</text>
<text x="51.3" y="36.4">GND</text>
<text x="117.7" y="40.2">+3.3V</text>
<text x="31.8" y="42.8">M3</text>
<text x="55.9" y="42.8">M3</text>
<text x="127.8" y="45.1">SWITCH</text>
<text x="131.1" y="43">J3</text>
<text x="137.6" y="45.3">INPUT</text>
<text x="140.9" y="43.3">J4</text>
<text x="144.3" y="45.3">SWITCH</text>
<text x="144.7" y="46.7">1</text>
<text x="173.2" y="44">GND</text>
<text x="27.2" y="50.6">GND</text>
<text x="51.3" y="50.6">GND</text>
<text x="187" y="56.7">PWR_FLAG</text>
<text x="194.8" y="59.3">+5V</text>
<text x="202.2" y="58">PWR_FLAG</text>
<text x="32" y="60.6">+5V</text>
<text x="187.6" y="65.6">+3.3V</text>
<text x="219.8" y="64.4">SC0915</text>
<text x="35.2" y="74.8">U1A</text>
<text x="35.3" y="76.8">MCP6002-xSN</text>
<text x="45" y="73.3">GND</text>
<text x="35.3" y="86.7">MCP6002-xSN</text>
<text x="36.3" y="84.7">U1C</text>
<text x="78.3" y="88.7">0.1uF</text>
<text x="89.1" y="84.7">+5V</text>
<text x="32.3" y="94.8">GND</text>
<text x="78" y="95.1">GND</text>
<text x="92" y="94.8">74HC4051</text>
<text x="95.5" y="92.8">U4</text>
<text x="155.1" y="93.1">6.81k+/-0.1%</text>
<text x="155.8" y="101.7">10k+/-0.1%</text>
<text x="165.8" y="99.7">R9</text>
<text x="36.3" y="106.3">249k+/-0.1%</text>
<text x="168.1" y="110.1">GND</text>
<text x="177" y="110.1">GND GND GND</text>
<text x="30.5" y="116.4">6.49k+/-0.1%</text>
<text x="152.4" y="120">10k+/-0.1%</text>
<text x="80.5" y="120.5">GND</text>
<text x="144" y="124.1">GND</text>
<text x="167.6" y="125.6">R10</text>
<text x="31.8" y="126.6">100pF</text>
<text x="36" y="131.9">6.49k+/-0.1%</text>
<text x="90.7" y="128.1">GND</text>
<text x="157.5" y="127.6">6.81k+/-0.1%</text>
<text x="65" y="135.2">+5V</text>
<text x="31.8" y="141.8">100pF</text>
<text x="121.7" y="141.8">DUT</text>
<text x="36" y="148.4">6.49k+/-0.1%</text>
<text x="69.6" y="145.4">10k+/-0.1%</text>
<text x="85.6" y="144.4">MCP6002-xSN</text>
<text x="121.7" y="149.5">DUT</text>
<text x="184.4" y="146.9">PWR_FLAG</text>
<text x="69.9" y="155.8">10k+/-0.1%</text>
<text x="194.8" y="155.8">GND</text>
<text x="31.8" y="157.1">100pF</text>
<text x="65.3" y="164.7">GND</text>
<text x="224" y="166">GND</text>
</g>
<g font-size="1.8" fill="#000080">
<text x="31.8" y="26.3">H1</text>
<text x="55.9" y="26.3">H2</text>
<text x="170.2" y="33.1">U7</text>
<text x="31.8" y="40.2">H3</text>
<text x="55.9" y="40.2">H4</text>
<text x="37" y="65.9">C1</text>
<text x="72.1" y="60.6">TP3</text>
<text x="139.7" y="62.8">DiffAmp1</text>
<text x="222.1" y="61.8">U5</text>
<text x="168.7" y="69.2">TP1</text>
<text x="139.7" y="88.7">File:</text>
<text x="144.9" y="88.7">diff_amp.kicad_sch</text>
<text x="250.2" y="88.6">bit0</text>
<text x="165.8" y="90.8">R8</text>
<text x="250.2" y="93.6">bit2</text>
<text x="250.2" y="91.1">bit1</text>
<text x="179.6" y="96.9">R22</text>
<text x="41.8" y="103.7">R5</text>
<text x="78.7" y="107.6">bit2</text>
<text x="78.7" y="105.1">bit1</text>
<text x="78.7" y="102.5">bit0</text>
<text x="30.5" y="113.9">R6</text>
<text x="162.1" y="110.6">TP2</text>
<text x="156.8" y="115.4">R12</text>
<text x="31.8" y="124.1">C2</text>
<text x="29.4" y="131.9">R1</text>
<text x="139.7" y="132.6">DiffAmp2</text>
<text x="31.8" y="139.3">C3</text>
<text x="69.9" y="143.1">R20</text>
<text x="90.7" y="141.8">U1B</text>
<text x="29.6" y="148.4">R7</text>
<text x="127" y="144.4">J1</text>
<text x="127.2" y="146.9">J2</text>
<text x="31.8" y="154.5">C4</text>
<text x="69.9" y="153.3">R21</text>
<text x="118.9" y="160.9">TP4</text>
<text x="139.7" y="158.5">File:</text>
<text x="144.9" y="158.5">diff_amp.kicad_sch</text>
</g>
<g font-size="1.8" fill="#808080">
<text x="175" y="31.2" transform="rotate(-90 175 31.2)">1</text>
<text x="175" y="36.3" transform="rotate(-90 175 36.3)">2</text>
<text x="128.2" y="46.7">2</text>
<text x="128.2" y="49.3">1</text>
<text x="144.7" y="49.3">2</text>
<text x="144.7" y="51.8">3</text>
<text x="29.8" y="77.2">3</text>
<text x="34" y="75" transform="rotate(-90 34 75)">8</text>
<text x="29.8" y="82.3">2</text>
<text x="42.5" y="79.8">1</text>
<text x="34" y="86.4" transform="rotate(-90 34 86.4)">4</text>
<text x="91.2" y="95.3" transform="rotate(-90 91.2 95.3)">16</text>
<text x="84.4" y="97.5">3</text>
<text x="99" y="97.5">13</text>
<text x="99" y="100.1">14</text>
<text x="83.8" y="105.2">10</text>
<text x="83.8" y="102.6">11</text>
<text x="84.4" y="107.7">9</text>
<text x="99" y="105.2">12</text>
<text x="99" y="102.6">15</text>
<text x="99.6" y="107.7">1</text>
<text x="84.4" y="112.8">6</text>
<text x="99.6" y="112.8">2</text>
<text x="99.6" y="110.2">5</text>
<text x="109.3" y="110.1">R13</text>
<text x="117.8" y="110.3">49.9M+/-0.1%</text>
<text x="99.6" y="115.3">4</text>
<text x="91.2" y="120.1" transform="rotate(-90 91.2 120.1)">8</text>
<text x="93.7" y="120.1" transform="rotate(-90 93.7 120.1)">7</text>
<text x="126.7" y="138.5" transform="rotate(-90 126.7 138.5)">2</text>
<text x="129.3" y="138.5" transform="rotate(-90 129.3 138.5)">1</text>
<text x="85.7" y="148.3">5</text>
<text x="85.7" y="153.4">6</text>
<text x="98.4" y="150.9">7</text>
<text x="126.7" y="152.5" transform="rotate(-90 126.7 152.5)">1</text>
<text x="129.3" y="152.5" transform="rotate(-90 129.3 152.5)">2</text>
</g>
<g font-size="1.8" fill="#800000">
<text x="141.2" y="68.2">IN+</text>
<text x="141.2" y="75.8">REF</text>
<text x="162.3" y="75.8">OUT</text>
<text x="141.2" y="83.4">IN-</text>
<text x="141.2" y="138">IN+</text>
<text x="141.2" y="145.6">REF</text>
<text x="162.3" y="145.6">OUT</text>
<text x="141.2" y="152">IN-</text>
</g>
<g font-size="1.4" fill="#808080">
<text x="199.6" y="70.9">39</text>
<text x="199.6" y="68.3">40</text>
<text x="199.6" y="75.9">35</text>
<text x="199.6" y="73.4">36</text>
<text x="199.5" y="81">D1</text>
<text x="199.5" y="83.6">D3</text>
<text x="245.3" y="83.6">30</text>
<text x="245.3" y="81">37</text>
<text x="199.6" y="88.6">17</text>
<text x="245.8" y="88.6">1</text>
<text x="199.6" y="91.2">19</text>
<text x="199.6" y="93.7">20</text>
<text x="245.8" y="91.2">2</text>
<text x="245.8" y="93.7">4</text>
<text x="199.6" y="96.3">21</text>
<text x="199.6" y="98.8">22</text>
<text x="199.6" y="101.3">24</text>
<text x="245.8" y="96.3">5</text>
<text x="245.8" y="98.8">6</text>
<text x="245.8" y="101.3">7</text>
<text x="199.6" y="103.9">25</text>
<text x="199.6" y="106.4">26</text>
<text x="245.3" y="106.4">10</text>
<text x="245.8" y="103.9">9</text>
<text x="199.6" y="109">27</text>
<text x="199.6" y="111.5">29</text>
<text x="245.3" y="109">11</text>
<text x="245.3" y="111.5">12</text>
<text x="199.6" y="114">31</text>
<text x="199.6" y="116.6">32</text>
<text x="199.6" y="119.1">34</text>
<text x="245.3" y="114">14</text>
<text x="245.3" y="116.6">15</text>
<text x="245.3" y="119.1">16</text>
<text x="199.2" y="124.2">TP6</text>
<text x="199.2" y="126.7">TP2</text>
<text x="199.2" y="129.3">TP3</text>
<text x="199.2" y="131.8">TP4</text>
<text x="199.2" y="136.9">TP1</text>
<text x="199.2" y="134.4">TP5</text>
<text x="200" y="140.7">B</text>
<text x="200" y="143.3">D</text>
<text x="200" y="148.3">C</text>
<text x="200.1" y="145.8">A</text>
<text x="220.7" y="155.6" transform="rotate(-90 220.7 155.6)">8</text>
<text x="225.8" y="155.6" transform="rotate(-90 225.8 155.6)">3</text>
<text x="215.6" y="156" transform="rotate(-90 215.6 156)">33</text>
<text x="218.2" y="156.1" transform="rotate(-90 218.2 156.1)">D2</text>
<text x="223.3" y="156" transform="rotate(-90 223.3 156)">38</text>
<text x="228.3" y="156" transform="rotate(-90 228.3 156)">28</text>
<text x="230.9" y="156" transform="rotate(-90 230.9 156)">23</text>
<text x="233.4" y="156" transform="rotate(-90 233.4 156)">18</text>
<text x="236" y="156" transform="rotate(-90 236 156)">13</text>
</g>
<g font-size="1.4">
<text x="204.2" y="71.9">VSYS</text>
<text x="204.2" y="69.3">VBUS</text>
<text x="204.2" y="76.9">ADC_VREF</text>
<text x="204.2" y="74.4">3V3_OUT</text>
<text x="204.2" y="82">SWCLK</text>
<text x="237" y="82">3V3_EN</text>
<text x="204.2" y="89.6">GP13</text>
<text x="204.2" y="84.6">SWDIO</text>
<text x="239.4" y="84.6">~{RUN}</text>
<text x="239.6" y="89.6">GP0</text>
<text x="204.2" y="92.2">GP14</text>
<text x="204.2" y="94.7">GP15</text>
<text x="239.6" y="92.2">GP1</text>
<text x="239.6" y="94.7">GP2</text>
<text x="204.2" y="97.3">GP16</text>
<text x="204.2" y="99.8">GP17</text>
<text x="239.6" y="97.3">GP3</text>
<text x="239.6" y="99.8">GP4</text>
<text x="204.2" y="102.3">GP18</text>
<text x="204.2" y="104.9">GP19</text>
<text x="204.2" y="107.4">GP20</text>
<text x="239.6" y="107.4">GP7</text>
<text x="239.6" y="102.3">GP5</text>
<text x="239.6" y="104.9">GP6</text>
<text x="204.2" y="110">GP21</text>
<text x="204.2" y="112.5">GP22</text>
<text x="239.6" y="110">GP8</text>
<text x="239.6" y="112.5">GP9</text>
<text x="204.2" y="115">GP26</text>
<text x="204.2" y="117.6">GP27</text>
<text x="238.6" y="115">GP10</text>
<text x="238.6" y="117.6">GP11</text>
<text x="204.2" y="120.1">GP28</text>
<text x="204.2" y="125.2">TP6_BOOTSEL</text>
<text x="238.6" y="120.1">GP12</text>
<text x="204.2" y="127.7">TP2_USB_DM</text>
<text x="204.2" y="130.3">TP3_USB_DP</text>
<text x="204.2" y="137.9">TP1_GND</text>
<text x="204.2" y="132.8">TP4_GPIO23/SMPS_PS</text>
<text x="204.2" y="135.4">TP5_GPIO25/LED</text>
<text x="204.2" y="141.7">USB_SHIELD</text>
<text x="204.2" y="146.8">USB_SHIELD</text>
<text x="204.2" y="149.3">USB_SHIELD</text>
<text x="204.2" y="144.2">USB_SHIELD</text>
<text x="216.6" y="151.4" transform="rotate(-90 216.6 151.4)">AGND</text>
<text x="219.2" y="151.4" transform="rotate(-90 219.2 151.4)">GND</text>
<text x="221.7" y="151.4" transform="rotate(-90 221.7 151.4)">GND</text>
<text x="224.3" y="151.4" transform="rotate(-90 224.3 151.4)">GND</text>
<text x="226.8" y="151.4" transform="rotate(-90 226.8 151.4)">GND</text>
<text x="229.3" y="151.4" transform="rotate(-90 229.3 151.4)">GND</text>
<text x="231.9" y="151.4" transform="rotate(-90 231.9 151.4)">GND</text>
<text x="234.4" y="151.4" transform="rotate(-90 234.4 151.4)">GND</text>
<text x="237" y="151.4" transform="rotate(-90 237 151.4)">GND</text>
</g>
</svg>
